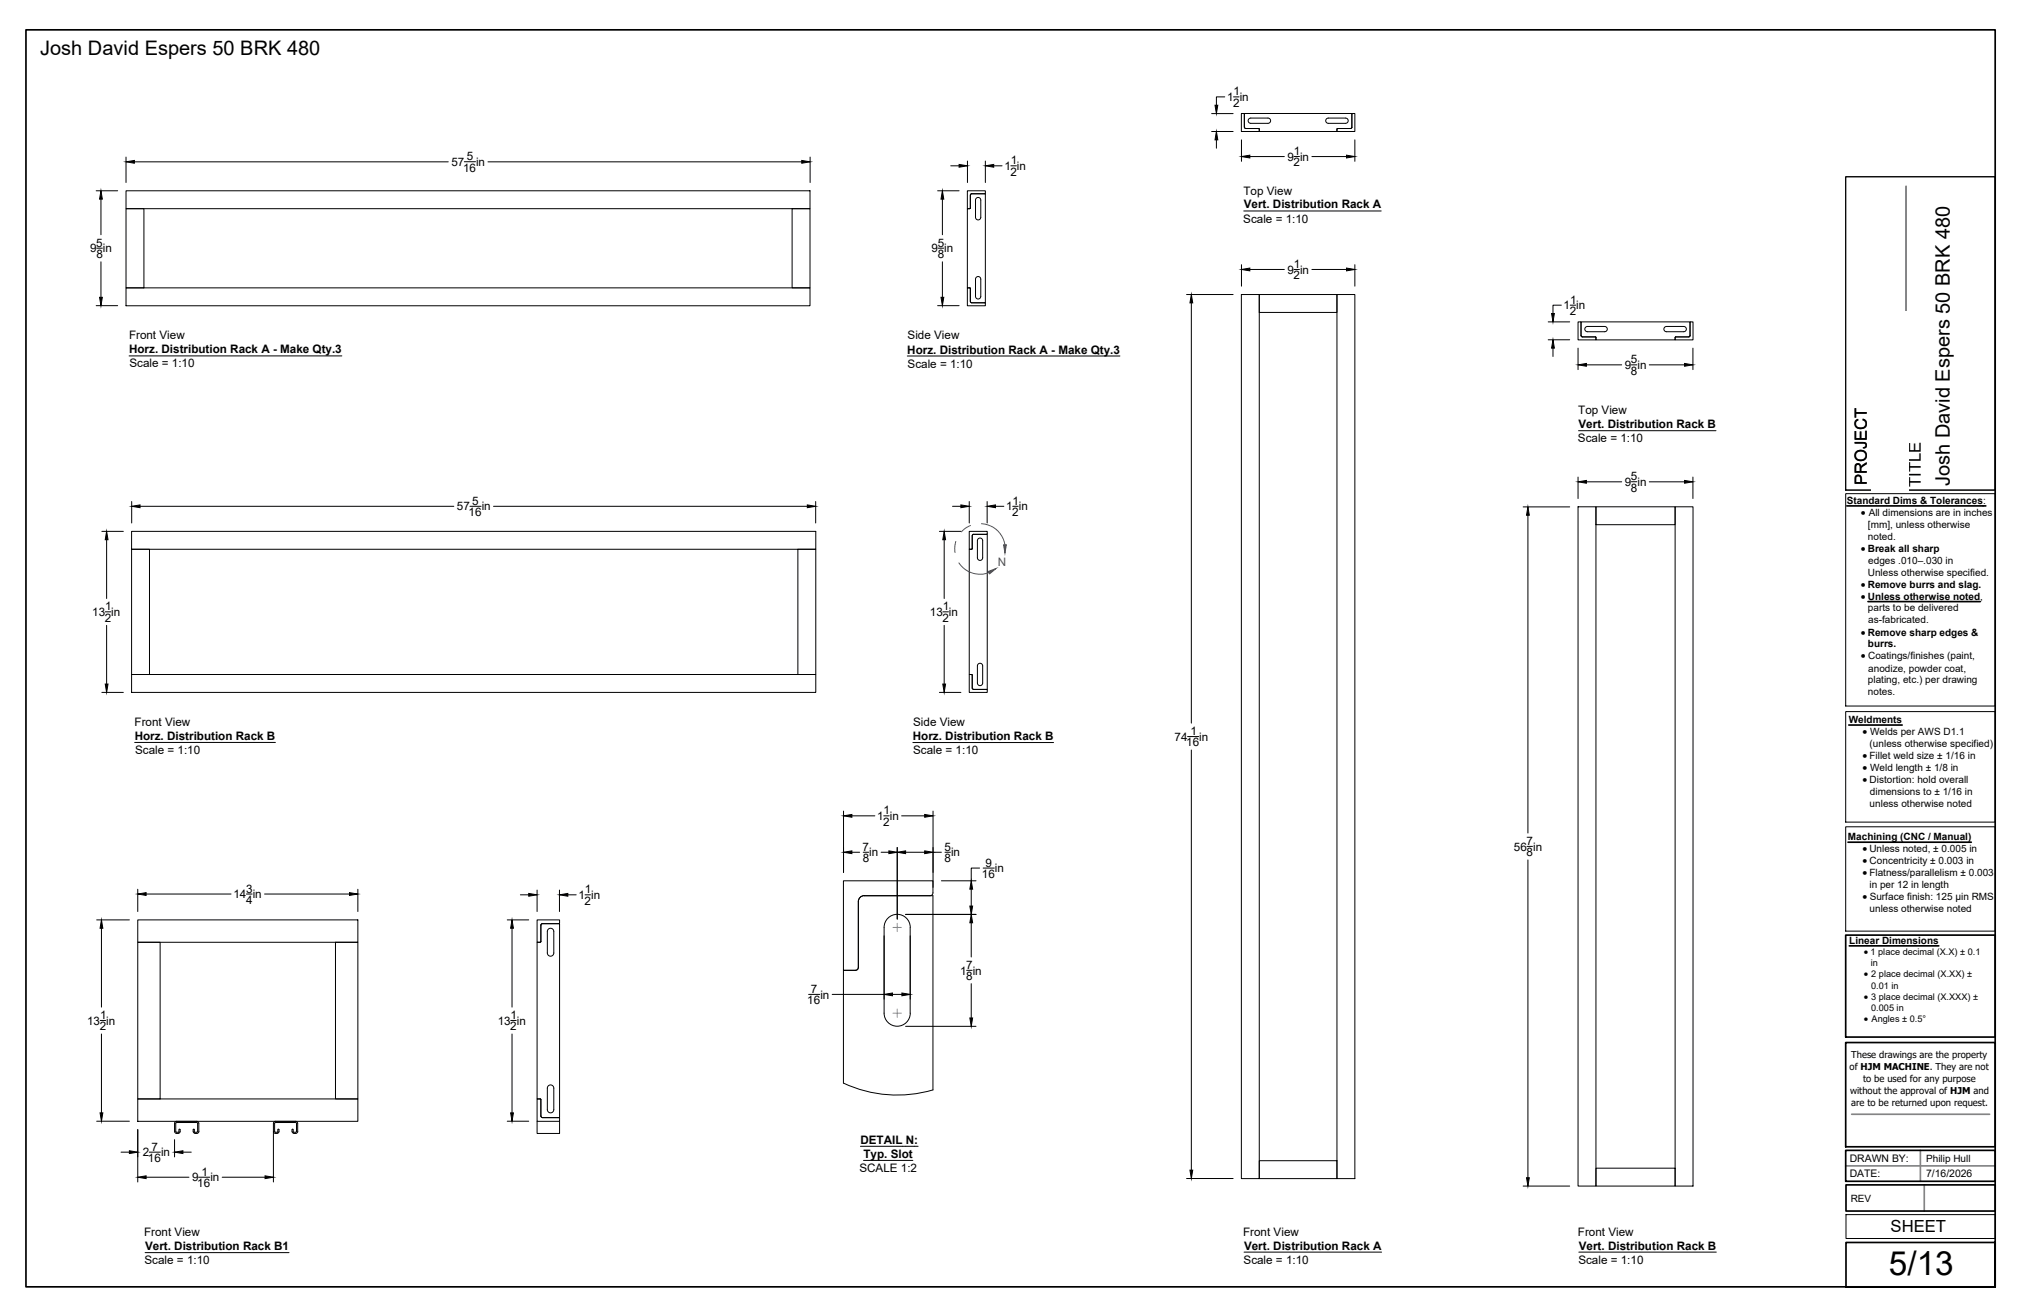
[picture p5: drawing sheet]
<svg xmlns="http://www.w3.org/2000/svg" width="432mm" height="279mm" viewBox="0 0 432 279" stroke-linecap="round" stroke-linejoin="round" font-family="sans-serif">
<!-- layer: Visible -->
<g fill="none" stroke="#000" stroke-width=".21">
<path d="M264.8 27.1l.3 .2h2.8l.1 .2M265.9 25.2l3.9-.1a.56 .56 0 0 1 .6 .6 .56 .56 0 0 1-.6 .5h-3.6a.56 .56 0 0 1-.6-.4 .56 .56 0 0 1 .3-.6zM268 27.5v.5h16.5v-.5M282.2 25.4l.5-.3h3.7a.56 .56 0 0 1 .5 .6 .56 .56 0 0 1-.6 .5h-3.6a.56 .56 0 0 1-.5-.8zM287.7 27.1v-2.9h-22.9v2.9v-2.8l-.6-.1v3.8h3.8v-.5M287.7 27.1l-.3 .2h-2.7l-.2 .2M287.7 24.3v2.8M287.7 24.3l.6-.1v3.8h-3.8v-.5M26.8 44.4h3.8v16.9h-3.8zM26.8 40.6h145.6v3.8h-145.6zM168.6 44.4h3.8v16.9h-3.8zM206.5 41.5v2.8l-.1 .1"/>
<path d="M206.8 41.2h2.9v23.2h-2.9M206.8 41.2l-.3 .3M207.7 42.3a.56 .56 0 0 1 .6-.3 .56 .56 0 0 1 .4 .6v3.6a.56 .56 0 0 1-.5 .6 .56 .56 0 0 1-.6-.6zM209.7 41.1v-.5h-3.8v3.8h.5h-.5v16.9h.5M209.7 41.1l-.1 .1h-2.8M26.8 61.3h145.6v3.8h-145.6zM206.4 61.3h-.5v3.8h3.8l-.1-.7h-2.8M206.4 61.3l.1 .1v2.8M206.5 64.2l.3 .2M207.6 63.1v-3.7a.56 .56 0 0 1 .6-.6 .56 .56 0 0 1 .5 .6v3.7M207.6 63.1a.56 .56 0 0 0 .6 .5 .56 .56 0 0 0 .5-.5M264.2 62.7h3.8v188.1h-3.8z"/>
<path d="M268 62.7h16.5v3.8h-16.5zM284.5 62.7h3.8v188.1h-3.8zM336.5 71.4l.2 .3h2.8M339.5 71.7l.1 .1M341.5 69.5h-3.7a.56 .56 0 0 0-.5 .5 .56 .56 0 0 0 .5 .6h3.7M341.5 69.5a.56 .56 0 0 1 .6 .5 .56 .56 0 0 1-.6 .6M354.2 69.7l.5-.2h3.6a.56 .56 0 0 1 .6 .5 .56 .56 0 0 1-.6 .6h-3.6a.56 .56 0 0 1-.5-.9zM359.4 71.7h-2.8l-.1 .1M359.7 71.4v-2.9h-23.2v2.9v-2.8l-.7-.1v3.8h3.8v-.5M359.7 71.4l-.3 .3M359.7 68.6v2.8M359.7 68.6l.6-.1v3.8h-3.8v-.5v.5h-16.9v-.5"/>
<path d="M28 116.9h3.8v26.6h-3.8zM28 113.1h145.6v3.8h-145.6zM169.8 116.9h3.8v26.6h-3.8zM206.9 116.7l-.1 .2M207.2 113.7h2.9v33h-2.9M207.2 113.7h2.8l.1-.6h-3.8v3.8h.5h-.5v26.6h.5M207.2 113.7l-.3 .3v2.8M208 115.1v3.6a.56 .56 0 0 0 .6 .6 .56 .56 0 0 0 .5-.6v-3.6M208 115.1a.56 .56 0 0 1 .6-.6 .56 .56 0 0 1 .5 .6M335.8 107.8h3.8v144.6h-3.8zM339.6 107.8h16.9v3.9h-16.9zM356.5 107.8h3.8v144.6h-3.8z"/>
<path d="M28 143.5h145.6v3.8h-145.6zM206.8 143.5h-.5v3.8h3.8l-.1-.6h-2.8M206.8 143.5l.1 .1v2.9M206.9 146.4l.3 .3M208 141.7a.56 .56 0 0 1 .6-.6 .56 .56 0 0 1 .5 .6M208 141.7v3.6a.56 .56 0 0 0 .6 .6 .56 .56 0 0 0 .5-.6v-3.6M29.3 195.7h46.9v4.8h-46.9zM115.1 196.9v3.5l-.2 .1M115.4 196.5l-.3 .3M116.7 197.7a.69 .69 0 0 1 .7-.1 .69 .69 0 0 1 .5 .6v4.6a.69 .69 0 0 1-.7 .7 .69 .69 0 0 1-.7-.7v-4.6zM183.9 190.6h14.6v41.3M183.9 190.6a1.26 1.26 0 0 0-1.2 1.2v14.1a.62 .62 0 0 1-.7 .6"/>
<path d="M188.8 195.6a2.77 2.77 0 0 1 3.1-.9 2.77 2.77 0 0 1 1.8 2.7v18.2a2.78 2.78 0 0 1-2.8 2.8 2.78 2.78 0 0 1-2.7-2.8v-18.3v-.6zM197.9 190.6a.62 .62 0 0 0 .6-.6v-2.6h-19v19.1h2.5h-2.5v24M29.3 200.5h4.8v33.3h-4.8zM71.4 200.5h4.8v33.3h-4.8zM114.9 200.5h-.6v-4.8h4.8v.7l-.2 .2h-3.5h3.7v41.2h-3.7l3.6 .1 .1 .7h-4.8v-4.8h.6M114.9 200.5h-.6v33.3h.6M29.3 233.8h46.9v4.8h-46.9zM62.9 238.6l-4.5 .1-.2 .3v1.7l.2 .4 .6 .1M62.9 238.9h-4.4l-.1 1.8 .2 .2h.5M62.9 238.9l.2 .1v1.7l-.2 .2M62.9 238.6l.4 .2 .1 .3v1.6l-.1 .3-.4 .2M114.3 238.6v2.6h4.8v-2.6"/>
<path d="M114.9 233.8l.2 .2v3.5M115.1 237.5l.3 .3M116.7 231.1a.69 .69 0 0 1 .7-.2 .69 .69 0 0 1 .5 .7v4.5a.69 .69 0 0 1-.7 .7 .69 .69 0 0 1-.7-.7v-4.5zM179.5 230.5a26.9 26.9 0 0 0 19.1 1.4M38.2 240.3h-.1v.6h-.6v-2h4.5v2h-.6v-.6h-.2M38.2 240.3l.2 .1M38.3 240.4a.61 .61 0 0 1-.4 .8 .61 .61 0 0 1-.8-.5v-1.7l.1-.2 .4-.2 4.5 .1 .2 .3v1.7M41.2 240.3l-.1 .1 .1 .6a.67 .67 0 0 0 1.1-.3M59.2 240.3h-.1v.6M59.3 240.3v.7l-.3 .2M62.3 240.3h.1v.6h.5M62.3 240.3l-.2 .1 .1 .6 .7 .2"/>
<path d="M268 247h16.5v3.8h-16.5zM339.6 248.6h16.9v3.8h-16.9z"/>
</g>
<!-- layer: Titleblock -->
<path d="M405.6 39.7v64.6M394.1 237.1h29.3M392.8 248.1h31.8M408.7 244.8v6.6M409.5 252.1v5.6" fill="none" stroke="#848484" stroke-width=".36"/>
<path d="M5.5 6.4h419.1v267.4v-9.4h-31.7v9.4h31.7h-419.1zM393 107.7h29.6M397.5 128h23.9M393.4 154.3h11.4M393.3 179.2h26.2M392.8 199h31.8v21.7h-31.8zM393.6 201.3h19M392.8 221.8h31.8v22.2h-31.8zM392.8 244.8h31.8v6.6h-31.8zM392.9 252.1h31.7v5.6h-31.7z" fill="none" stroke="#000" stroke-width=".36"/>
<path d="M392.8 37.6h31.8v66.7h-31.8zM392.8 105.1h31.8v45.1h-31.8zM392.8 151.4h31.8v23.5h-31.8zM392.8 175.9h31.8v22.2h-31.8zM392.9 258.5h31.7v5h-31.7z" fill="none" stroke="#000" stroke-width=".21"/>
<!-- layer: FD_Dimensions -->
<g fill="none" stroke="#000" stroke-width=".21">
<path d="M26.8 33.4v5.4M28.6 34.4h66.8M98.8 34.4h2.4M103.8 34.4h66.8M172.4 33.4v5.4M202.3 35.3h1.8M205.9 34.3v4.5M209.7 34.3v4.5M211.5 35.3h1.8M215.1 35.3h1.2M257.9 28h4.5M257.9 24.2h4.5"/>
<path d="M258.9 29.8v1.7M260.6 20.6h-1.7v1.8M262.5 20.6h1.2M264.2 29.8v4.5M266 33.3h7.3M275.4 33.3h1.1M279.2 33.3h7.4M288.3 29.8v4.5M20.5 40.6h4.5M20.6 52.8h1.2M21.5 42.4v7.6M21.5 55.7v7.6"/>
<path d="M199.5 40.6h4.6M199.7 52.8h1.1M200.6 42.4v7.6M200.6 55.7v7.6M264.2 56.3v4.6M266 57.3h7.3M275.4 57.3h1.1M279.2 57.3h7.4M288.3 56.3v4.6M20.5 65h4.5M199.5 65h4.6M252.5 62.7h9.9"/>
<path d="M253.5 64.5v89.4M329.5 72.3h4.6M329.5 68.5h4.6M330.5 74.1v1.8M332.3 64.9h-1.8v1.8M334.2 64.9h1.1M335.8 74.1v4.6M337.6 77.6h7.5M347.2 77.6h1.1M351 77.6h7.5M360.3 74.1v4.6M21.7 113.1h4.5"/>
<path d="M22.7 114.9v12.5M28 106.7v4.6M29.8 107.7h66.8M100 107.7h2.4M105 107.7h66.8M173.6 106.7v4.6M199.9 113.1h4.6M200.9 114.9v12.5M202.7 107.7h1.8M206.3 106.7v4.6M210.1 106.7v4.6M211.9 107.7h1.7"/>
<path d="M215.5 107.7h1.2M324.1 107.9h10M325.2 109.6v67.7M335.8 101.5v4.6M337.6 102.5h7.5M347.2 102.5h1.1M351 102.5h7.5M360.3 101.5v4.6M22.4 130.2h1.2M22.7 133.1v12.5M200.7 130.2h1.1M200.9 133.1v12.5"/>
<path d="M21.7 147.3h4.5M199.9 147.3h4.6M252.7 156.7h2.4M253.5 159.6v89.4M179.5 172.6v13.1M181.3 173.6h4.9M188.1 173.6h1.1M191.9 173.6h4.9M198.6 172.6v16.2M20.6 195.7h6.9M21.6 197.5v16.8M29.3 189.2v4.8"/>
<path d="M31.1 190.2h18.1M52.4 190.2h1.3M56.3 190.2h18.1M76.2 189.2v4.8M107.9 195.7h4.6M109 197.5v16.8M110.7 190.4h1.8M114.3 189.4v4.6M119.1 189.4v4.6M120.8 190.4h1.8M124.5 190.4h1.2M181.3 181.4h1.6"/>
<path d="M183.7 181.4h1.2M187.5 181.4h1.7M188.2 199.1v13.5M190.9 180.3v15.3M192.7 194.6h15M192.7 181.4h4.1M193.7 199.1v13.5M198.6 181.4h1.7M200.3 187.4h7.4M201.1 181.4h1.2M206.7 189.2v3.6M206.7 196.4v7.2"/>
<path d="M208.5 184.7h-1.8v2.7M209.2 184.7h2.4M325 180.1h1.1M325.2 183v67.6M21.3 217.1h1.2M108.7 217.1h1.2M172.1 211.6h2.4M177.1 211.6h11.1M189.9 211.6h2M192.7 218.4h15M205.7 206.5h1.2M206.7 209.3v7.3"/>
<path d="M20.6 238.6h6.9M21.6 220v16.8M107.9 238.6h4.6M109 220v16.8M25.8 245.2h1.7M29.3 240.4v11.1M31.1 250.5h9.1M31.8 245.2h2.3M37.1 242.5v3.7M38.9 245.2h1.8M42.3 250.5h2.3M47.3 250.5h9.1"/>
<path d="M58.2 240.8v10.7M252.5 250.8h9.9M324.1 252.4h10"/>
</g>
<g fill="#000" stroke="#000" stroke-width=".21">
<path d="M26.8 34.4l1.8-.3v.6zM170.6 34.1l1.8 .3-1.8 .3zM204.1 35l1.8 .3-1.8 .3zM209.7 35.3l1.8-.3v.6zM258.9 28l.3 1.8h-.6zM258.6 22.4h.6l-.3 1.8zM264.2 33.3l1.8-.3v.6zM286.6 33l1.7 .3-1.7 .3zM21.5 40.6l.3 1.8h-.6zM200.6 40.6l.3 1.8h-.6zM264.2 57.3l1.8-.3v.6zM286.6 57l1.7 .3-1.7 .3z"/>
<path d="M21.2 63.3h.6l-.3 1.7zM200.3 63.3h.6l-.3 1.7zM253.5 62.7l.3 1.8h-.6zM330.5 72.3l.3 1.8h-.6zM330.2 66.7h.6l-.3 1.8zM335.8 77.6l1.8-.3v.6zM358.5 77.3l1.8 .3-1.8 .3zM22.7 113.1l.3 1.8h-.6zM28 107.7l1.8-.3v.6zM171.8 107.4l1.8 .3-1.8 .3zM200.9 113.1l.3 1.8h-.6zM204.5 107.4l1.8 .3-1.8 .3z"/>
<path d="M210.1 107.7l1.8-.3v.6zM325.2 107.9l.3 1.7h-.6zM335.8 102.5l1.8-.3v.6zM358.5 102.2l1.8 .3-1.8 .3zM22.4 145.6h.6l-.3 1.7zM200.6 145.6h.6l-.3 1.7zM179.5 173.6l1.8-.3v.6zM196.8 173.3l1.8 .3-1.8 .3zM21.6 195.7l.3 1.8h-.6zM29.3 190.2l1.8-.3v.6zM74.4 189.9l1.8 .3-1.8 .3zM109 195.7l.3 1.8h-.6z"/>
<path d="M112.5 190.1l1.8 .3-1.8 .3zM119.1 190.4l1.7-.3v.6zM179.5 181.4l1.8-.3v.6zM189.2 181.1l1.7 .3-1.7 .3zM190.9 181.4l1.8-.3v.6zM196.8 181.1l1.8 .3-1.8 .3zM206.4 192.8h.6l-.3 1.8zM206.7 187.4l.3 1.8h-.6zM206.7 194.6l.3 1.8h-.6zM188.2 211.6l1.7-.3v.6zM191.9 211.3l1.8 .3-1.8 .3zM206.4 216.6h.6l-.3 1.8z"/>
<path d="M21.3 236.8h.6l-.3 1.8zM108.7 236.8h.6l-.3 1.8zM27.5 244.9l1.8 .3-1.8 .3zM29.3 250.5l1.8-.3v.6zM37.1 245.2l1.8-.3v.6zM56.4 250.2l1.8 .3-1.8 .3zM253.2 249h.6l-.3 1.8zM324.9 250.6h.6l-.3 1.8z"/>
</g>
<!-- layer: Notes -->
<path d="M264.7 44.9h29.2M27.5 75.7h45.2M193.1 75.8h45.2M335.9 91.7h29.3M28.7 158h29.9M194.3 158h29.9M30.9 266.6h30.6M264.8 266.4h29.2M336 266.4h29.3" fill="none" stroke="#000" stroke-width=".21"/>
<!-- layer: Detail Boundary -->
<path d="M203.4 115.2l-.2 1.4v1M204.1 119.8a5.4 5.4 0 0 0 6.4 2.1M206.5 111.8l-.8 .4-1.1 1M208.9 111.4a5.3 5.3 0 0 1 5 4.5" fill="none" stroke="#00f" stroke-width=".21"/>
<g fill="#00f" stroke="#00f" stroke-width=".21">
<path d="M213.6 115.9h.6l-.3 1.8z"/>
<path d="M210.3 121.6l1.7-.6-1.4 1.1z"/>
</g>
<!-- layer: View Labels -->
<path d="M183.1 243.9h12.3M183.8 246.9h10.5" fill="none" stroke="#000" stroke-width=".21"/>
<!-- layer: Smart Centers -->
<path d="M190 197.4h1.8M190.9 196.5v1.7M190 215.6h1.8M190.9 214.7v1.8" fill="none" stroke="#0af" stroke-width=".21"/>
<g fill="#fff" stroke="#fff" stroke-width=".35">
<path d="M399.4 68.6h5.3v34.9h-5.3z"/>
<path d="M399.4 71.2h5.3v32.3h-5.3z"/>
<path d="M399.4 89.9h5.3v13.6h-5.3z"/>
<path d="M399.4 68.6h5.3v19.8h-5.3z"/>
</g>
<path d="M398.3 66.3h7.9v38.1h-7.9z" fill="#fff"/>
<text font-size="7.1" x="402" y="271.4">5/13</text>
<g font-size="4.3">
<text x="8.6" y="11.7">Josh David Espers 50 BRK 480</text>
<text x="415" y="103.4" transform="rotate(-90 415 103.4)">Josh David Espers 50 BRK 480</text>
</g>
<g font-size="3.5">
<text x="397.3" y="103.3" transform="rotate(-90 397.3 103.3)">PROJECT</text>
<text x="408.7" y="103.6" transform="rotate(-90 408.7 103.6)">TITLE</text>
<text x="402.3" y="262.1">SHEET</text>
</g>
<g font-size="2.5">
<text x="261.1" y="21.5">1 in</text>
<text x="262.4" y="22.7">2</text>
<text x="262.5" y="20.3">1</text>
<text x="96.1" y="35.3">57</text>
<text x="99.3" y="34.1">5</text>
<text x="101.3" y="35.3">in</text>
<text x="215.1" y="35">1</text>
<text x="274" y="34.2">9 in</text>
<text x="275.3" y="35.4">2</text>
<text x="275.4" y="33">1</text>
<text x="98.6" y="36.5">16</text>
<text x="213.7" y="36.2">1 in</text>
<text x="215.1" y="37.4">2</text>
<text x="264.6" y="41.4">Top View</text>
<text x="264.6" y="47.3">Scale = 1:10</text>
<text x="264.7" y="44.4">Vert. Distribution Rack A</text>
<text x="19.2" y="53.7">9 in</text>
<text x="20.5" y="52.5">5</text>
<text x="198.3" y="53.7">9 in</text>
<text x="199.6" y="52.5">5</text>
<text x="20.5" y="54.9">8</text>
<text x="199.6" y="54.9">8</text>
<text x="274" y="58.2">9 in</text>
<text x="275.3" y="59.4">2</text>
<text x="275.4" y="57">1</text>
<text x="332.8" y="65.8">1 in</text>
<text x="334.1" y="64.6">1</text>
<text x="334.1" y="67">2</text>
<text x="27.5" y="72.2">Front View</text>
<text x="27.5" y="75.2">Horz. Distribution Rack A - Make Qty.3</text>
<text x="193.1" y="75.2">Horz. Distribution Rack A - Make Qty.3</text>
<text x="193.1" y="72.2">Side View</text>
<text x="347.1" y="77.3">5</text>
<text x="27.5" y="78.2">Scale = 1:10</text>
<text x="193.1" y="78.2">Scale = 1:10</text>
<text x="345.8" y="78.5">9 in</text>
<text x="347.1" y="79.7">8</text>
<text x="335.9" y="88.2">Top View</text>
<text x="335.8" y="94.1">Scale = 1:10</text>
<text x="335.9" y="91.1">Vert. Distribution Rack B</text>
<text x="100.5" y="107.4">5</text>
<text x="215.5" y="107.4">1</text>
<text x="345.8" y="103.4">9 in</text>
<text x="347.1" y="102.2">5</text>
<text x="347.1" y="104.6">8</text>
<text x="97.2" y="108.6">57</text>
<text x="99.7" y="109.8">16</text>
<text x="102.5" y="108.6">in</text>
<text x="214.1" y="108.6">1 in</text>
<text x="215.4" y="109.8">2</text>
<text x="19.6" y="131.1">13 in</text>
<text x="22.4" y="129.9">1</text>
<text x="197.9" y="131.1">13 in</text>
<text x="200.6" y="129.9">1</text>
<text x="22.3" y="132.3">2</text>
<text x="200.6" y="132.3">2</text>
<text x="28.6" y="154.5">Front View</text>
<text x="194.3" y="154.5">Side View</text>
<text x="28.7" y="157.5">Horz. Distribution Rack B</text>
<text x="28.7" y="160.4">Scale = 1:10</text>
<text x="194.3" y="157.5">Horz. Distribution Rack B</text>
<text x="194.3" y="160.5">Scale = 1:10</text>
<text x="250" y="157.6">74</text>
<text x="252.5" y="158.8">16</text>
<text x="253.3" y="156.4">1</text>
<text x="255.2" y="157.6">in</text>
<text x="188" y="173.3">1</text>
<text x="186.7" y="174.5">1 in</text>
<text x="188" y="175.7">2</text>
<text x="324.9" y="179.8">7</text>
<text x="183.6" y="181.1">7</text>
<text x="183.6" y="183.5">8</text>
<text x="185" y="182.2">in</text>
<text x="201" y="181.1">5</text>
<text x="201" y="183.5">8</text>
<text x="202.4" y="182.2">in</text>
<text x="209.7" y="184.4">9</text>
<text x="211.7" y="185.6">in</text>
<text x="322.2" y="181">56 in</text>
<text x="324.9" y="182.2">8</text>
<text x="49.7" y="191.1">14 in</text>
<text x="52.4" y="189.9">3</text>
<text x="123.1" y="191.3">1 in</text>
<text x="124.5" y="190.1">1</text>
<text x="209" y="186.8">16</text>
<text x="52.4" y="192.3">4</text>
<text x="124.4" y="192.5">2</text>
<text x="204.3" y="207.4">1 in</text>
<text x="205.6" y="206.2">7</text>
<text x="205.6" y="208.6">8</text>
<text x="171.8" y="213.7">16</text>
<text x="172.6" y="211.3">7</text>
<text x="174.6" y="212.5">in</text>
<text x="18.5" y="218">13 in</text>
<text x="21.2" y="219.2">2</text>
<text x="21.3" y="216.9">1</text>
<text x="105.9" y="218">13 in</text>
<text x="108.6" y="219.2">2</text>
<text x="108.7" y="216.9">1</text>
<text x="32.3" y="244.9">7</text>
<text x="183.1" y="243.4">DETAIL N:</text>
<text x="30.4" y="246.1">2</text>
<text x="31.5" y="247.3">16</text>
<text x="34.3" y="246.1">in</text>
<text x="40.9" y="251.4">9</text>
<text x="42.9" y="250.2">1</text>
<text x="44.8" y="251.4">in</text>
<text x="182.9" y="249.4">SCALE 1:2</text>
<text x="183.8" y="246.4">Typ. Slot</text>
<text x="42" y="252.6">16</text>
<text x="30.7" y="263.1">Front View</text>
<text x="264.6" y="263">Front View</text>
<text x="335.8" y="263">Front View</text>
<text x="30.8" y="269">Scale = 1:10</text>
<text x="30.9" y="266">Vert. Distribution Rack B1</text>
<text x="264.6" y="268.9">Scale = 1:10</text>
<text x="264.8" y="265.9">Vert. Distribution Rack A</text>
<text x="335.9" y="268.9">Scale = 1:10</text>
<text x="336" y="265.9">Vert. Distribution Rack B</text>
</g>
<text font-size="2.5" fill="#00f" x="212.4" y="120.4">N</text>
<g font-size="2.3">
<text x="396" y="109.8">· All dimensions are in inches</text>
<text x="396" y="140.3">· Coatings/finishes (paint,</text>
<text x="396.4" y="156.4">· Welds per AWS D1.1</text>
<text x="396.4" y="161.5">· Fillet weld size ± 1/16 in</text>
<text x="396.4" y="164.1">· Weld length ± 1/8 in</text>
<text x="396.4" y="166.6">· Distortion: hold overall</text>
<text x="396.4" y="181.3">· Unless noted, ± 0.005 in</text>
<text x="396.4" y="183.9">· Concentricity ± 0.003 in</text>
<text x="396.4" y="186.4">· Flatness/parallelism ± 0.003</text>
<text x="396.4" y="191.6">· Surface finish: 125 µin RMS</text>
</g>
<g font-size="2.2">
<text x="396" y="117.4">· Break all sharp</text>
<text x="396" y="125">· Remove burrs and slag.</text>
<text x="396" y="127.6">· Unless otherwise noted,</text>
<text x="396" y="135.2">· Remove sharp edges &amp;</text>
<text x="393.7" y="250.5">DATE:</text>
<text x="393.7" y="247.2">DRAWN BY:</text>
<text x="409.9" y="250.5">7/16/2026</text>
</g>
<g font-size="2.1">
<text x="393" y="107.2">Standard Dims &amp; Tolerances:</text>
<text x="397.5" y="112.3">[mm], unless otherwise</text>
<text x="397.5" y="114.9">noted.</text>
<text x="397.6" y="119.9">edges .010–.030 in</text>
<text x="397.5" y="122.5">Unless otherwise specified.</text>
<text x="397.5" y="130.1">parts to be delivered</text>
<text x="397.5" y="137.8">burrs.</text>
<text x="397.6" y="132.7">as-fabricated.</text>
<text x="397.6" y="142.9">anodize, powder coat,</text>
<text x="397.5" y="145.4">plating, etc.) per drawing</text>
<text x="397.5" y="148">notes.</text>
<text x="393.4" y="153.8">Weldments</text>
<text x="397.9" y="159">(unless otherwise specified)</text>
<text x="397.9" y="171.7">unless otherwise noted</text>
<text x="398" y="169.2">dimensions to ± 1/16 in</text>
<text x="393.3" y="178.8">Machining (CNC / Manual)</text>
<text x="397.8" y="189">in per 12 in length</text>
<text x="397.9" y="194.1">unless otherwise noted</text>
<text x="393.6" y="200.8">Linear Dimensions</text>
<text x="396.7" y="203.2">· 1 place decimal (X.X) ± 0.1</text>
<text x="396.7" y="208">· 2 place decimal (X.XX) ±</text>
<text x="396.7" y="212.8">· 3 place decimal (X.XXX) ±</text>
<text x="396.7" y="217.6">· Angles ± 0.5°</text>
<text x="409.9" y="247.2">Philip Hull</text>
<text x="393.9" y="255.7">REV</text>
</g>
<g font-size="2">
<text x="398.2" y="205.6">in</text>
<text x="398.2" y="210.4">0.01 in</text>
<text x="398.2" y="215.2">0.005 in</text>
<text x="393.6" y="227.7">of HJM MACHINE. They are not</text>
<text x="394" y="225.2">These drawings are the property</text>
<text x="393.7" y="232.8">without the approval of HJM and</text>
<text x="396.5" y="230.3">to be used for any purpose</text>
<text x="393.9" y="235.3">are to be returned upon request.</text>
</g>
</svg>
